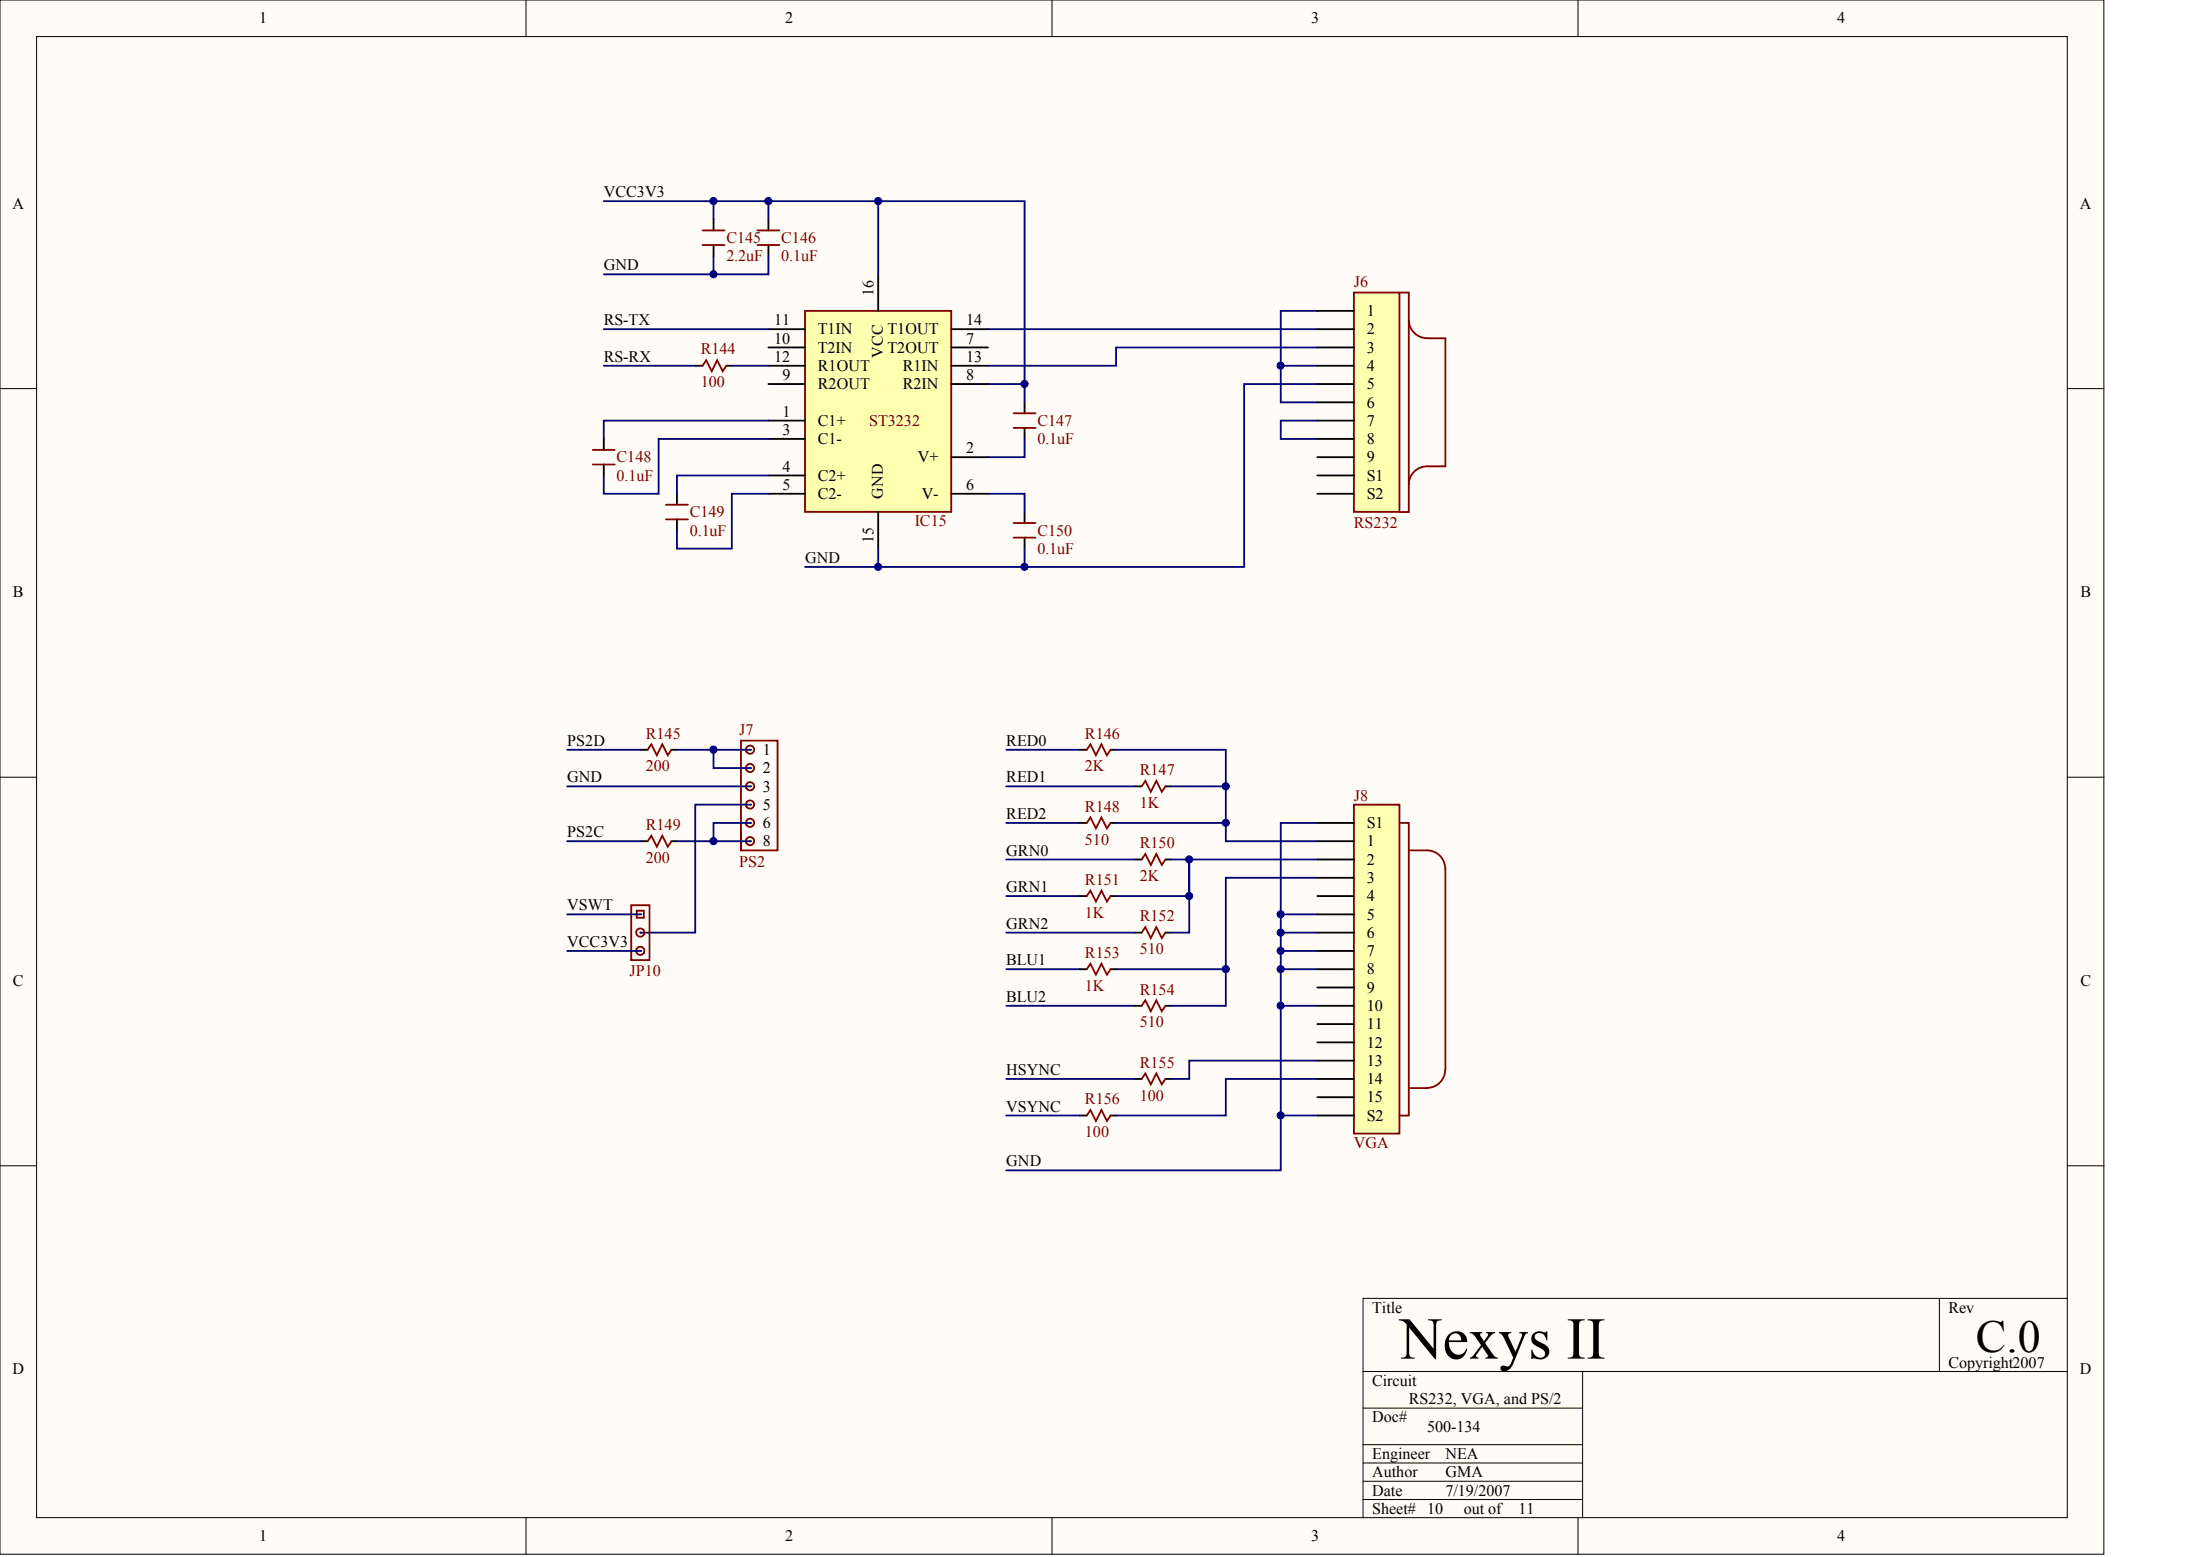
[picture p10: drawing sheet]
<svg xmlns="http://www.w3.org/2000/svg" width="840mm" height="594mm" viewBox="0 0 840 594" stroke-linecap="round" stroke-linejoin="round" font-family="sans-serif">
<g fill="#fffcf8" stroke="#000" stroke-width=".38">
<path d="M0 0h802.9v593h-802.9z"/>
<path d="M14 14h775v565.1h-775z"/>
</g>
<g fill="none" stroke="#000" stroke-width=".38">
<path d="M200.7 0v14M401.5 0v14M602.2 0v14M0 148.3h14M789 148.3h14M0 296.5h14M789 296.5h14M0 444.8h14M789 444.8h14M740.1 495.4v27.9M789 495.4h-268.8v83.7M520.2 523.3h268.8"/>
<path d="M520.2 537.3h83.8M604 523.3v55.8M520.2 558.2h83.8M520.2 551.2h83.8M200.7 579.1v14M401.5 579.1v14M520.2 565.2h83.8M520.2 572.2h83.8M602.2 579.1v14"/>
</g>
<path d="M516.7 307h17.4v125.5h-17.4z" fill="#ffffb0" stroke="#800000" stroke-width=".7"/>
<path d="M534.2 314h3.5v111.6h-3.5M537.7 324.5h6.9M544.7 324.5a6.9 6.9 0 0 1 6.8 6.9M551.6 331.4v76.8M551.5 408.3a6.9 6.9 0 0 1-6.9 6.8l-6.9 .1" fill="none" stroke="#800000" stroke-width=".7"/>
<g fill="none" stroke="#000" stroke-width=".7">
<path d="M502.7 314h14M502.7 321h14M502.7 327.9h14M502.7 334.9h14M502.7 341.9h14M502.7 348.9h14M502.7 355.9h14M502.7 362.8h14M502.7 369.8h14M502.7 376.8h14M502.7 383.8h14M502.7 390.7h14"/>
<path d="M502.7 397.7h14M502.7 404.7h14M502.7 411.7h14M502.7 418.7h14M502.7 425.6h14"/>
</g>
<path d="M516.7 111.6h17.4v83.7h-17.4z" fill="#ffffb0" stroke="#800000" stroke-width=".7"/>
<path d="M534.2 111.6h3.5v83.8h-3.5M537.7 122.1a6.9 6.9 0 0 0 6.9 6.9M544.6 129.1h7v48.8h-7a6.9 6.9 0 0 0-6.9 6.9" fill="none" stroke="#800000" stroke-width=".7"/>
<path d="M502.7 118.6h14M502.7 125.6h14M502.7 132.6h14M502.7 139.6h14M502.7 146.5h14M502.7 153.5h14M502.7 160.5h14M502.7 167.5h14M502.7 174.4h14M502.7 181.4h14M502.7 188.4h14" fill="none" stroke="#000" stroke-width=".7"/>
<path d="M307.2 118.6h55.8v76.7h-55.8z" fill="#ffffb0" stroke="#800000" stroke-width=".7"/>
<g fill="none" stroke="#000" stroke-width=".7">
<path d="M272.3 83.7v4.2M272.3 93.5v4.2M293.3 83.7v4.2M293.3 93.5v4.2M335.2 104.7v13.9M265.3 139.6h2.8M277.2 139.6h2.1M293.3 132.6h13.9M293.3 125.6h13.9M293.3 139.6h13.9M363.1 132.6h14M363.1 125.6h14"/>
<path d="M363.1 139.6h14M293.3 146.5h13.9M363.1 146.5h14M391 153.5v4.2M230.4 167.5v4.1M230.4 177.2v4.2M293.3 160.5h13.9M293.3 167.5h13.9M363.1 174.4h14M391 163.3v4.2M258.4 188.4v4.2M258.4 198.2v4.2"/>
<path d="M293.3 181.4h13.9M293.3 188.4h13.9M335.2 195.4v13.9M363.1 188.4h14M391 195.4v4.2M391 205.1v4.2M244.4 286.1h2.8M256.3 286.1h2.1M412 286.1h2.8M423.8 286.1h2.1M412 314h2.8M423.8 314h2.1"/>
<path d="M432.9 300h2.8M444.8 300h2.1M244.4 321h2.8M256.3 321h2.1M432.9 327.9h2.8M444.8 327.9h2.1M412 341.9h2.8M423.8 341.9h2.1M432.9 355.9h2.8M444.8 355.9h2.1M412 369.8h2.8M423.8 369.8h2.1"/>
<path d="M432.9 383.8h2.8M444.8 383.8h2.1M432.9 411.7h2.8M444.8 411.7h2.1M412 425.6h2.8M423.8 425.6h2.1"/>
</g>
<g fill="#000">
<circle cx="286.3" cy="286.1" r=".35"/>
<circle cx="286.3" cy="293.1" r=".35"/>
<circle cx="286.3" cy="314" r=".35"/>
<circle cx="286.3" cy="300" r=".35"/>
<circle cx="286.3" cy="307" r=".35"/>
<circle cx="286.3" cy="321" r=".35"/>
<circle cx="244.4" cy="355.9" r=".35"/>
<circle cx="244.4" cy="348.9" r=".35"/>
<circle cx="244.4" cy="362.8" r=".35"/>
</g>
<g fill="none" stroke="#800000" stroke-width=".7">
<path d="M268.1 87.9h8.4M268.1 93.5h8.4M289.1 87.9h8.4M289.1 93.5h8.4M268.1 139.6l1.4-2.1 2.1 4.1 2.1-4.1 2.1 4.1 1.4-2M386.8 157.7h8.4M226.2 171.6h8.4M226.2 177.2h8.4M386.8 163.3h8.4M254.2 192.6h8.3M254.2 198.2h8.3M386.8 199.6h8.4"/>
<path d="M386.8 205.1h8.4M247.2 286.1l1.4-2.1 2.1 4.2 2.1-4.2 2.1 4.2 1.4-2.1M284.9 293.8a1.57 1.57 0 0 1 1.2-2.3 1.57 1.57 0 0 1 1.6 2 1.57 1.57 0 0 1-2.5 .7l-.3-.4M414.8 286.1l1.4-2.1 2.1 4.2 2-4.2 2.1 4.2 1.4-2.1M282.8 317.5v7h14v-41.9h-14v41.9M284.9 300.8a1.57 1.57 0 0 1 1.2-2.4 1.57 1.57 0 0 1 1.6 2.1 1.57 1.57 0 0 1-2.5 .7l-.3-.4M284.9 307.7a1.57 1.57 0 0 1 1.2-2.3 1.57 1.57 0 0 1 1.6 2.1 1.57 1.57 0 0 1-2.5 .7l-.3-.4M414.8 314l1.4-2.1 2.1 4.2 2-4.2 2.1 4.2 1.4-2.1M435.7 300l1.4-2.1 2.1 4.2 2.1-4.2 2.1 4.2 1.4-2.1M247.2 321l1.4-2.1 2.1 4.2 2.1-4.2 2.1 4.2 1.4-2.1M435.7 327.9l1.4-2 2.1 4.1 2.1-4.1 2.1 4.1 1.4-2.1M240.9 345.4h7v20.9h-7z"/>
<path d="M243 347.5h2.7v2.7h-2.7zM245.7 356.6a1.57 1.57 0 0 0-1.2-2.3 1.57 1.57 0 0 0-1.6 2 1.57 1.57 0 0 0 2.5 .7l.3-.4M414.8 341.9l1.4-2.1 2.1 4.2 2-4.2 2.1 4.2 1.4-2.1M435.7 355.9l1.4-2.1 2.1 4.1 2.1-4.1 2.1 4.1 1.4-2M245.7 363.5a1.57 1.57 0 0 0-1.2-2.3 1.57 1.57 0 0 0-1.6 2.1 1.57 1.57 0 0 0 2.5 .7l.3-.4M414.8 369.8l1.4-2.1 2.1 4.2 2-4.2 2.1 4.2 1.4-2.1M435.7 383.8l1.4-2.1 2.1 4.2 2.1-4.2 2.1 4.2 1.4-2.1M435.7 411.7l1.4-2.1 2.1 4.2 2.1-4.2 2.1 4.2 1.4-2.1M414.8 425.6l1.4-2.1 2.1 4.2 2-4.2 2.1 4.2 1.4-2.1"/>
<circle cx="286.2" cy="286" r="1.57"/>
<circle cx="286.2" cy="314" r="1.57"/>
<circle cx="286.2" cy="320.9" r="1.57"/>
</g>
<g fill="none" stroke="#000080" stroke-width=".7">
<path d="M230.4 76.8h104.8v27.9M272.3 76.8v6.9M293.3 76.8v6.9M335.2 76.8h55.8v76.7M272.3 97.7v7h21v-7M230.4 104.7h41.9M502.7 118.6h-13.9v21h13.9M230.4 125.6h62.9M230.4 139.6h34.9M279.3 139.6h14M377.1 125.6h125.6M488.8 139.6v13.9h13.9"/>
<path d="M502.7 132.6h-76.8v7h-48.8M377.1 146.5h13.9M502.7 146.5h-27.9v69.8h-139.6v-7M293.3 160.5h-62.9v7M293.3 167.5h-41.9v20.9h-21v-7M391 167.5v6.9h-13.9M502.7 160.5h-13.9v7h13.9M293.3 181.4h-34.9v7M293.3 188.4h-14v20.9h-20.9v-6.9M377.1 188.4h13.9v7M307.2 216.3h28M391 209.3v7"/>
<path d="M216.5 286.1h27.9M258.4 286.1h27.9M272.3 286.1v7h14M384 286.1h28M425.9 286.1h41.9v13.9M216.5 300h69.8M286.3 314h-14v7h-13.9M286.3 307h-21v48.9h-20.9M384 314h28M384 300h48.9M425.9 314h41.9M446.9 300h20.9v21h34.9"/>
<path d="M502.7 314h-13.9v34.9M216.5 321h27.9M272.3 321h14M384 327.9h48.9M446.9 327.9h55.8M502.7 334.9h-34.9v34.9h-41.9M216.5 348.9h27.9M384 355.9h48.9M384 341.9h28M425.9 341.9h28v-14v28h-7M488.8 355.9v6.9h13.9M502.7 348.9h-13.9v7h13.9"/>
<path d="M216.5 362.8h27.9M384 369.8h28M467.8 369.8v14h-20.9M488.8 362.8v7h13.9M488.8 369.8v14h13.9M384 383.8h48.9M488.8 383.8v62.8h-104.8M384 411.7h48.9M502.7 404.7h-48.8v7h-7M502.7 411.7h-34.9v13.9h-41.9M384 425.6h28M488.8 425.6h13.9"/>
</g>
<g fill="#000080" stroke="#000080" stroke-width=".38">
<circle cx="272.3" cy="320.9" r="1.36"/>
<circle cx="272.3" cy="286" r="1.36"/>
<circle cx="272.3" cy="104.6" r="1.36"/>
<circle cx="272.3" cy="76.7" r="1.36"/>
<circle cx="293.2" cy="76.7" r="1.36"/>
<circle cx="335.1" cy="216.3" r="1.36"/>
<circle cx="335.1" cy="76.7" r="1.36"/>
<circle cx="391" cy="216.3" r="1.36"/>
<circle cx="391" cy="146.5" r="1.36"/>
<circle cx="453.8" cy="341.9" r="1.36"/>
<circle cx="453.8" cy="327.9" r="1.36"/>
<circle cx="467.8" cy="369.8" r="1.36"/>
<circle cx="467.8" cy="314" r="1.36"/>
<circle cx="467.8" cy="300" r="1.36"/>
<circle cx="488.7" cy="425.6" r="1.36"/>
<circle cx="488.7" cy="383.7" r="1.36"/>
<circle cx="488.7" cy="369.8" r="1.36"/>
<circle cx="488.7" cy="362.8" r="1.36"/>
<circle cx="488.7" cy="355.8" r="1.36"/>
<circle cx="488.7" cy="348.8" r="1.36"/>
<circle cx="488.7" cy="139.5" r="1.36"/>
</g>
<text font-size="22.7" x="534.2" y="518.4">Nexys II</text>
<text font-size="17.4" x="754.1" y="515.8">C.0</text>
<g font-size="6.1">
<text x="98.9" y="9">1</text>
<text x="299.6" y="9">2</text>
<text x="500.4" y="9">3</text>
<text x="701.1" y="9">4</text>
<text x="230.4" y="75.2">VCC3V3</text>
<text x="4.7" y="79.6">A</text>
<text x="793.8" y="79.6">A</text>
<text x="230.4" y="103.2">GND</text>
<text x="333.4" y="113" transform="rotate(-90 333.4 113)">16</text>
<text x="230.4" y="124.1">RS-TX</text>
<text x="295.5" y="124.1">11</text>
<text x="368.7" y="124.1">14</text>
<text x="521.6" y="120.6">1</text>
<text x="295.5" y="131.1">10</text>
<text x="312.1" y="127.6">T1IN</text>
<text x="338.7" y="127.6">T1OUT</text>
<text x="368.7" y="131.1">7</text>
<text x="521.6" y="127.6">2</text>
<text x="312.1" y="134.6">T2IN</text>
<text x="336.9" y="136.4" transform="rotate(-90 336.9 136.4)">VCC</text>
<text x="338.7" y="134.6">T2OUT</text>
<text x="521.6" y="134.6">3</text>
<text x="230.4" y="138">RS-RX</text>
<text x="295.5" y="138">12</text>
<text x="312.1" y="141.5">R1OUT</text>
<text x="344.6" y="141.5">R1IN</text>
<text x="368.7" y="138">13</text>
<text x="521.6" y="141.5">4</text>
<text x="298.6" y="145">9</text>
<text x="312.1" y="148.5">R2OUT</text>
<text x="344.6" y="148.5">R2IN</text>
<text x="368.7" y="145">8</text>
<text x="521.6" y="148.5">5</text>
<text x="521.6" y="155.5">6</text>
<text x="298.6" y="159">1</text>
<text x="298.6" y="166">3</text>
<text x="312.1" y="162.5">C1+</text>
<text x="521.6" y="162.5">7</text>
<text x="312.1" y="169.4">C1-</text>
<text x="368.7" y="172.9">2</text>
<text x="521.6" y="169.4">8</text>
<text x="298.6" y="179.9">4</text>
<text x="350.2" y="176.4">V+</text>
<text x="521.6" y="176.4">9</text>
<text x="312.1" y="183.4">C2+</text>
<text x="521.6" y="183.4">S1</text>
<text x="298.6" y="186.9">5</text>
<text x="312.1" y="190.4">C2-</text>
<text x="336.9" y="190.5" transform="rotate(-90 336.9 190.5)">GND</text>
<text x="351.8" y="190.4">V-</text>
<text x="368.7" y="186.9">6</text>
<text x="521.6" y="190.4">S2</text>
<text x="333.4" y="207.2" transform="rotate(-90 333.4 207.2)">15</text>
<text x="307.2" y="214.8">GND</text>
<text x="5" y="227.8">B</text>
<text x="794" y="227.8">B</text>
<text x="216.5" y="284.6">PS2D</text>
<text x="384" y="284.6">RED0</text>
<text x="291.2" y="288.1">1</text>
<text x="216.5" y="298.5">GND</text>
<text x="291.2" y="295">2</text>
<text x="384" y="298.5">RED1</text>
<text x="291.2" y="302">3</text>
<text x="291.2" y="309">5</text>
<text x="291.2" y="316">6</text>
<text x="384" y="312.5">RED2</text>
<text x="521.6" y="316">S1</text>
<text x="216.5" y="319.5">PS2C</text>
<text x="291.2" y="322.9">8</text>
<text x="521.6" y="322.9">1</text>
<text x="384" y="326.4">GRN0</text>
<text x="521.6" y="329.9">2</text>
<text x="384" y="340.4">GRN1</text>
<text x="521.6" y="336.9">3</text>
<text x="216.5" y="347.4">VSWT</text>
<text x="521.6" y="343.9">4</text>
<text x="521.6" y="350.9">5</text>
<text x="384" y="354.3">GRN2</text>
<text x="521.6" y="357.8">6</text>
<text x="216.5" y="361.3">VCC3V3</text>
<text x="521.6" y="364.8">7</text>
<text x="384" y="368.3">BLU1</text>
<text x="521.6" y="371.8">8</text>
<text x="5" y="376.1">C</text>
<text x="794" y="376.1">C</text>
<text x="384" y="382.3">BLU2</text>
<text x="521.6" y="378.8">9</text>
<text x="521.6" y="385.7">10</text>
<text x="521.6" y="392.7">11</text>
<text x="521.6" y="399.7">12</text>
<text x="521.6" y="406.7">13</text>
<text x="384" y="410.2">HSYNC</text>
<text x="521.6" y="413.7">14</text>
<text x="384" y="424.1">VSYNC</text>
<text x="521.6" y="420.6">15</text>
<text x="521.6" y="427.6">S2</text>
<text x="384" y="445.1">GND</text>
<text x="523.7" y="500.9">Title</text>
<text x="743.6" y="500.9">Rev</text>
<text x="743.6" y="521.8">Copyright2007</text>
<text x="4.7" y="524.4">D</text>
<text x="793.8" y="524.4">D</text>
<text x="523.7" y="528.8">Circuit</text>
<text x="537.7" y="535.8">RS232, VGA, and PS/2</text>
<text x="523.7" y="542.7">Doc#</text>
<text x="544.6" y="546.2">500-134</text>
<text x="523.7" y="556.7">Engineer</text>
<text x="551.6" y="556.7">NEA</text>
<text x="523.7" y="563.7">Author</text>
<text x="551.6" y="563.7">GMA</text>
<text x="523.7" y="570.6">Date</text>
<text x="551.6" y="570.6">7/19/2007</text>
<text x="523.7" y="577.6">Sheet# 10</text>
<text x="558.6" y="577.6">out of</text>
<text x="579.5" y="577.6">11</text>
<text x="98.9" y="588.1">1</text>
<text x="299.6" y="588.1">2</text>
<text x="500.4" y="588.1">3</text>
<text x="701.1" y="588.1">4</text>
</g>
<g font-size="6.1" fill="#800000">
<text x="277.2" y="92.7">C145</text>
<text x="298.2" y="92.7">C146</text>
<text x="277.2" y="99.7">2.2uF</text>
<text x="298.2" y="99.7">0.1uF</text>
<text x="516.7" y="109.4">J6</text>
<text x="267.4" y="135.3">R144</text>
<text x="267.4" y="147.8">100</text>
<text x="331.7" y="162.5">ST3232</text>
<text x="395.9" y="162.5">C147</text>
<text x="395.9" y="169.4">0.1uF</text>
<text x="235.3" y="176.4">C148</text>
<text x="235.3" y="183.4">0.1uF</text>
<text x="263.2" y="197.4">C149</text>
<text x="349.1" y="200.8">IC15</text>
<text x="516.7" y="201.5">RS232</text>
<text x="263.2" y="204.3">0.1uF</text>
<text x="395.9" y="204.3">C150</text>
<text x="395.9" y="211.3">0.1uF</text>
<text x="246.5" y="281.8">R145</text>
<text x="282.1" y="280.4">J7</text>
<text x="414.1" y="281.8">R146</text>
<text x="246.5" y="294.3">200</text>
<text x="414.1" y="294.3">2K</text>
<text x="435" y="295.7">R147</text>
<text x="516.7" y="305.5">J8</text>
<text x="414.1" y="309.7">R148</text>
<text x="435" y="308.3">1K</text>
<text x="246.5" y="316.7">R149</text>
<text x="414.1" y="322.3">510</text>
<text x="435" y="323.6">R150</text>
<text x="246.5" y="329.2">200</text>
<text x="282.1" y="330.6">PS2</text>
<text x="414.1" y="337.6">R151</text>
<text x="435" y="336.2">2K</text>
<text x="414.1" y="350.2">1K</text>
<text x="435" y="351.6">R152</text>
<text x="414.1" y="365.5">R153</text>
<text x="435" y="364.1">510</text>
<text x="240.2" y="372.5">JP10</text>
<text x="414.1" y="378.1">1K</text>
<text x="435" y="379.5">R154</text>
<text x="435" y="392">510</text>
<text x="435" y="407.4">R155</text>
<text x="435" y="419.9">100</text>
<text x="414.1" y="421.3">R156</text>
<text x="414.1" y="433.9">100</text>
<text x="516.7" y="438.1">VGA</text>
</g>
</svg>
